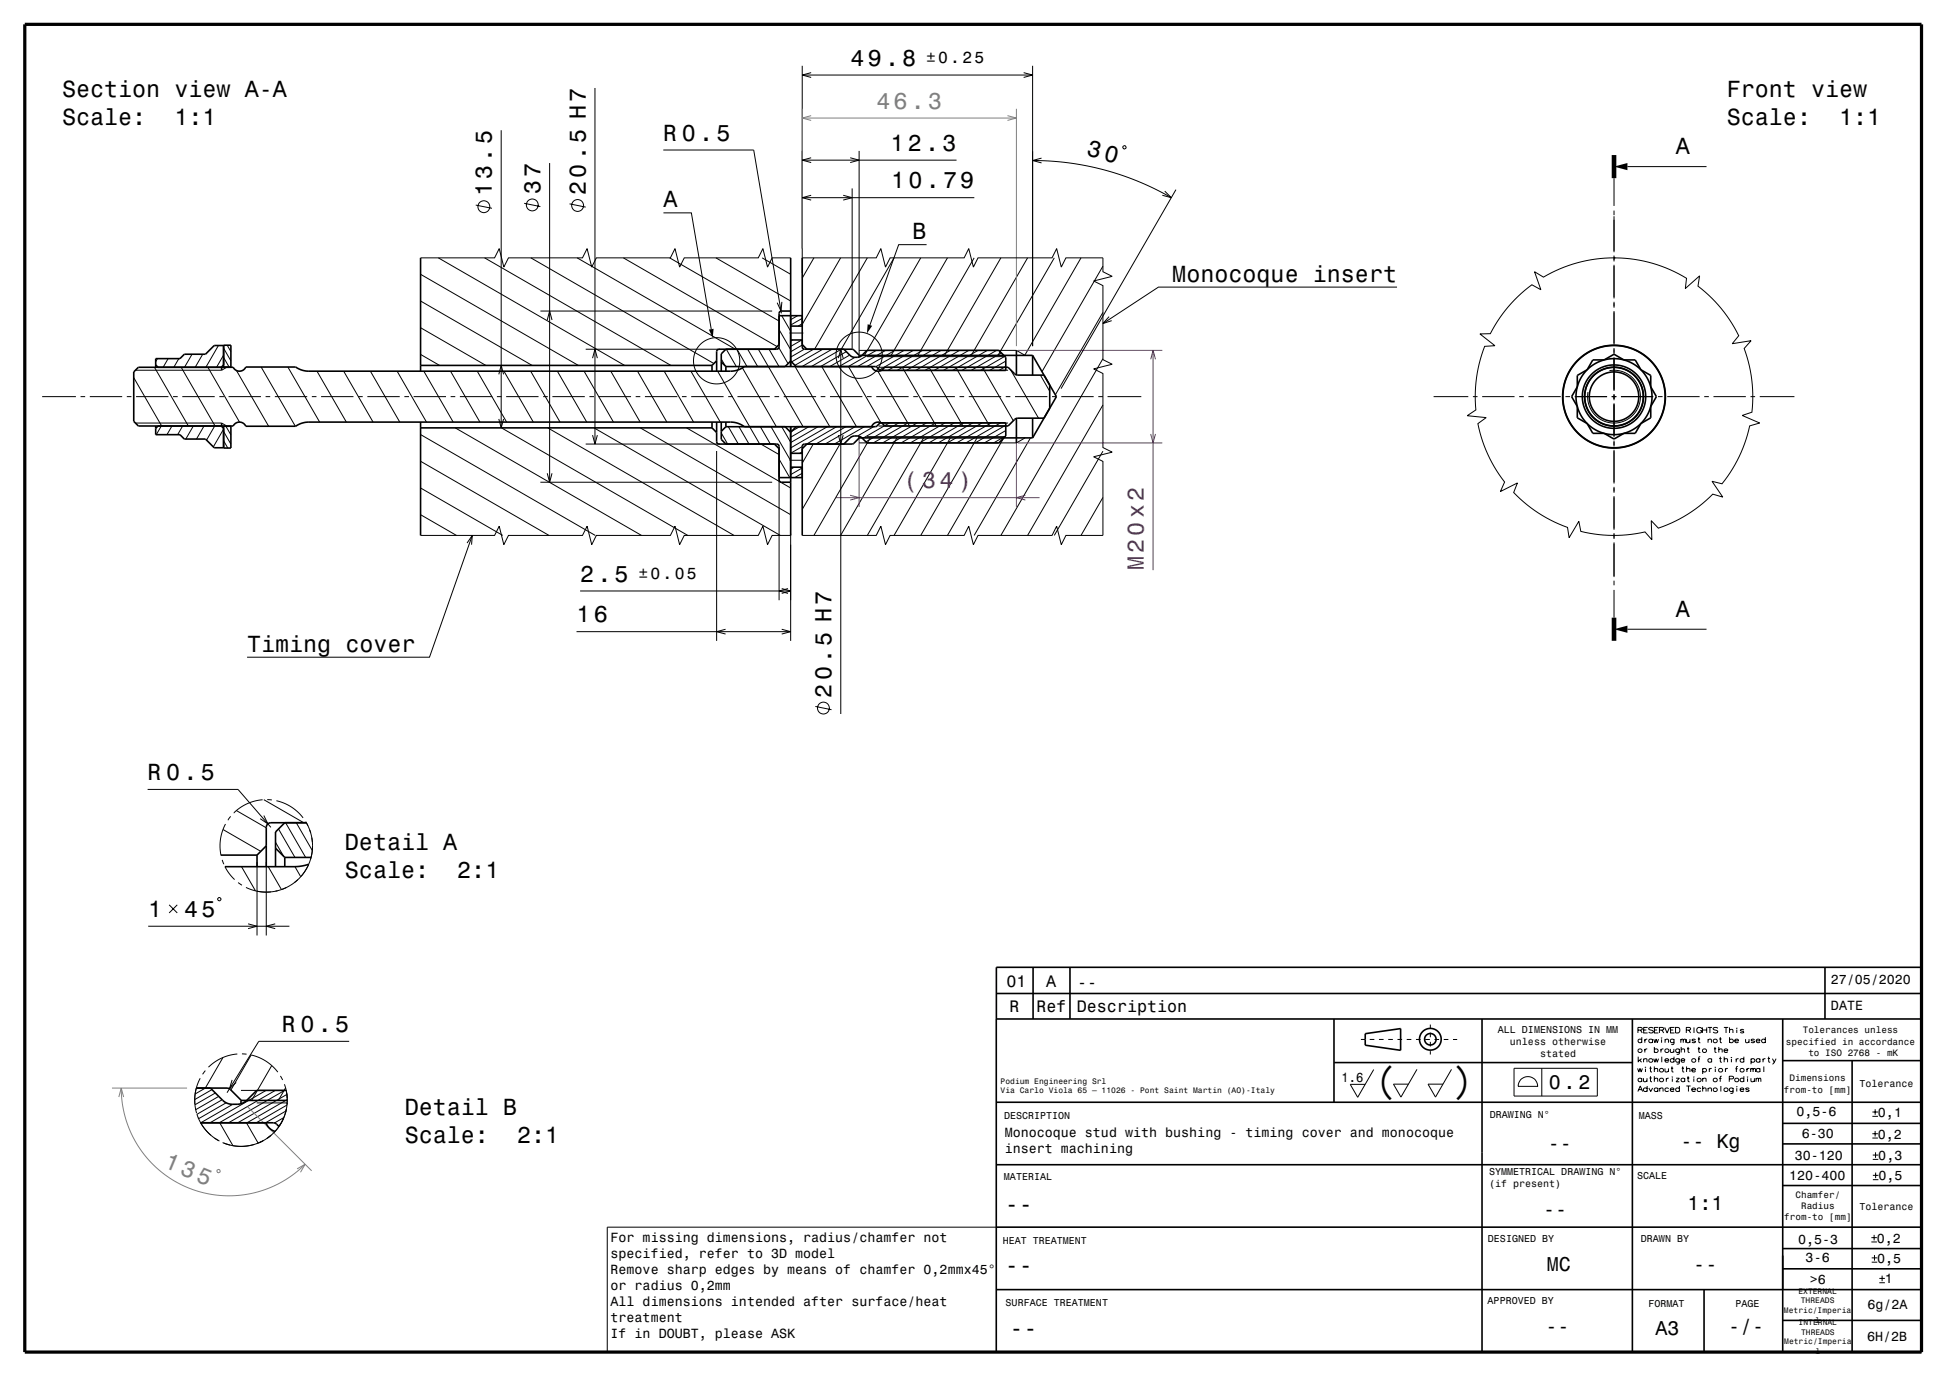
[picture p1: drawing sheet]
<svg xmlns="http://www.w3.org/2000/svg" width="420mm" height="297mm" viewBox="0 0 420 297" stroke-linecap="round" stroke-linejoin="round" font-family="sans-serif">
<g fill="none" stroke="#000" stroke-width=".22">
<path d="M128.6 19v77M173.4 14.2v44.8M173.4 16.2h49.8M175.3 15.7l-1.9 .5 1.9 .5M221.3 15.7l1.9 .5-1.9 .5M223.2 14.2v60.6M108.3 28.2v64.3M118.8 35.2v69M143.4 32.4h19.5l6 35.3M173.4 34.6h33.4M175.3 34.1l-1.9 .5 1.9 .5M183.8 34.1l1.9 .5-1.9 .5"/>
<path d="M185.7 32.6v44M223.2 34.7l3.9 .1 4 .4 3.9 .7 3.7 .8 3.8 1.2 3.7 1.4 3.5 1.5 3.5 1.9M225.1 34.2l-1.9 .5 1.9 .5M242.8 31.6l.5-.1 .1 .5-.5 .2zM348.9 38.5v6M351.8 36h17.1M90.9 55.7h16l1-2 1 4 1-2h16l1-2 1 4 1-2h16l1-2 1 4 1-2h16l1-2 1 4 1-2h4M90.9 59.3l34.1 19.7M94.8 55.7l40.2 23.3M102.8 44.3l3.5 .7M104.8 55.7l40.2 23.3M113.3 43.9l3.5 .7"/>
<path d="M114.8 55.7l39.5 22.9M123.1 44.1l3.5 .7M124.8 55.7l34.2 19.8M134.8 55.7l33.2 19.2M143.4 46h6l4.3 25.2M144.8 55.7l23.6 13.7M154.8 55.7l16.1 9.4M164.8 55.7l6.1 3.6M173.4 55.7h16l1-2 1 4 1-2h16l1-2 1 4 1-2h16l1-2 1 4 1-2h8v3l2 1-4 1 2 1v16l2 1-4 1 2 1v16l2 1-4 1 2 1v16h-8l-1 2-1-4-1 2h-16l-1 2-1-4-1 2h-16l-1 2-1-4-1 2h-16M173.4 42.7h37.2M175.3 42.2l-1.9 .5 1.9 .6M175.9 55.7l-2.5 4.4"/>
<path d="M181.7 55.7l-8.3 14.4M182.3 42.2l1.9 .5-1.9 .6M184.2 40.7v34.7M187.5 55.7l-11.4 19.8M193.3 55.7l-11.4 19.8-6.5 3.7M199 55.7l-12.1 21.1M200.3 52.9h-6l-6.3 17.4M204.8 55.7l-12.2 21.1M210.6 55.7l-12.2 21.1M216.4 55.7l-12.2 21.1M222.1 55.7l-12.1 21.1M227.9 55.7l-12.2 21.1"/>
<path d="M233.7 55.7l-12.2 21.1M238.4 57.5l-13.2 22.8M251.8 41.3l1.4 1.4-1.9-.5M254.2 41l-24.8 43M331.7 58.7l1.9 1.2a30 30 0 0 1 31 .3l-.3 2.2 3.1-2.8-.4 2.3a30 30 0 0 1 8.8 10.7l-1.4 1.7 4.1-.7-1.5 1.7a30 30 0 0 1 1.7 13.8l-2.1 .7 3.8 1.6-2.2 .7a29.9 29.9 0 0 1-6 12.5l-2.1-.6 2.3 3.4-2.2-.6a30 30 0 0 1-11.7 7.4l-1.6-1.6 .2 4.1-1.5-1.7a30 30 0 0 1-13.9-.1l-.4-2.2-2.1 3.5-.4-2.2a30 30 0 0 1-11.6-7.5l.8-2.1-3.7 1.8 .9-2a30 30 0 0 1-5.7-12.6l1.8-1.3-4.1-.4 1.8-1.3a30 30 0 0 1 1.9-13.7l2.2-.2-3.2-2.5 2.3-.1a29.9 29.9 0 0 1 8.9-10.5l2 1zM348.9 45.5v1M348.9 46.7v7.8M348.9 55.2v1.3M348.9 57.2v7.3M33.4 79.4l7.3 12.7M34 77.5l-.3 .7M36.3 77.5l-1 1.9"/>
<path d="M38.7 77.5l-1.1 1.9M39.2 79.4l7.3 12.7M41.5 76.6l-1.6 2.8M43.8 76.6l-1.6 2.8M44.9 79.4l6.9 11.8M47.2 74.7l-2.7 4.7M48.3 75.3l1.6 2.7M48.3 77.3l1.2 2M48.3 79.3h.1M48.3 76.8l-1.5 2.6M49 79.4l-1.1 .6h-18.6M49.1 74.6l.8 1.4"/>
<path d="M56.5 79.3l7.3 12.8M62.2 79.3l6.9 11.9M90.9 70.8l14.1 8.2M90.9 65.1l24.1 13.9M90.9 76.6l4.1 2.4M116.8 67.2h50.1M118.3 69.2l.5-2 .5 2M126.6 75.5h29M128.1 77.4l.5-1.9 .5 1.9M155.9 77.6l.9 1.5M157 75.5l2.2 3.7M159.3 75.5l2.2 3.7"/>
<path d="M160.5 79.5l7.3 12.7M161.6 75.5l2.2 3.7M163.9 75.5l9.7 16.7M166.2 75.5l2.2 3.7M168.4 75.2l1.9 3.4M168.4 71.3l2.5 4.3M169 68.2l1.9 3.4M169 65.3l-.2 1.9-.8-1.8M170.7 72h3M171.3 73.5l-.4 .2M171.9 79.2l7.5 13M172.4 68.2l-1.5 .9"/>
<path d="M173.3 73.5l-2.4 1.4M173.4 70l-.9 .5M173.4 68.8l-2.5 1.5M173.4 74.6l-2.5 1.4M173.9 75.5l-3 1.7M175.9 75.5l-4.8 2.7M177.6 79.2l7.5 13M177.9 75.5l-6.1 3.5M179.9 75.5l-6.5 3.7M181.2 77.4l.5-1.9 .6 1.9M181.7 75.5v78.8M182.9 76l-5.5 3.2"/>
<path d="M183.4 79.2l7 12.2M183.7 76.8l-4.3 2.4M184.8 77.2l-3.4 2M185.7 75.7h34l1.9 1.1M187.4 77.1h29.9M187.4 75.7v.1M189.4 75.7l-6 3.5M189.9 79.4h27.5M191.4 75.7l-6 3.5M193.4 75.7l-6 3.5M195.1 79.4l7.3 12.7M195.4 75.7l-6.1 3.6"/>
<path d="M197.4 75.7l-7.3 4.3M199.4 75.7l-7.5 4.4M200.8 79.4l7.3 12.7M201.4 75.7l-7.5 4.4M203.4 75.7l-7.5 4.4M205.4 75.7l-7.5 4.4M206.6 79.4l7.3 12.7M207.4 75.7l-7.5 4.4M209.4 75.7l-7.5 4.4M211.4 75.7l-7.5 4.4M212.4 79.4l6.6 11.5M213.4 75.7l-7.5 4.4"/>
<path d="M215.4 75.7l-7.5 4.4M216.5 76.3l-6.6 3.8M217.2 77l-5.3 3.1M217.4 79.2l-1.5 .9M217.4 78.1l-3.5 2M218.5 79.9l6 10.5M238.4 77.5l-22 38.2M238.4 67.5l-10.3 17.8M239.7 68.4l-1.3 1.5 1.9-.6M302 62.1h-51.6l-12 7.8M348.9 65.2v1.3M348.9 67.2v7.3"/>
<path d="M348.9 75.2v1.3M348.9 77.2v7.3M9.1 85.7h7.3M17.4 85.7h1M19.4 85.7h7M27.4 85.7h1M28.9 81.6l6 10.5M29.3 91.4h18.6l1.1 .7M29.4 85.7h7M34.9 92.1l-1.1 1.9M37.2 92.1l-1.1 1.9M37.4 85.7h1"/>
<path d="M39.4 85.7h7M39.5 92.1l-1.1 1.9M41.8 92.1l-1.6 2.8M44.1 92.1l-1.6 2.8M46.4 92.1l-1.7 3M47.4 85.7h1M48.3 93.3l1.6 2.7M48.3 95.3l.9 1.5M48.3 96.7v.1M48.3 92.8l-2.2 3.8M48.8 92.1l1.1 1.9M49.4 85.7h7"/>
<path d="M51.1 80.1l7 12M57.4 85.7h1M59.4 85.7h7M67.4 85.7h1M68.5 80.2l6.4 11M69.4 85.7h7M74.3 80.2l6.3 11M77.4 85.7h1M79.4 85.7h7M80.1 80.2l6.3 11M85.8 80.2l6.4 11M87.4 85.7h1"/>
<path d="M89.4 85.7h7M90.9 93.9l37.8 21.8M90.9 99.7l27.8 16M91.6 80.2l6.4 11M97.4 80.2l6.3 11M97.4 85.7h1M98.4 92.5l40.3 23.2M99.4 85.7h7M103.2 80.2l6.3 11M107.4 85.7h1M107.8 90.6l.5 1.9 .6-1.9M107.8 80.9l.5-1.9 .6 1.9"/>
<path d="M108.4 92.5l40.3 23.2M108.9 80.2l6.4 11M109.4 85.7h7M114.7 80.2l6.4 11M117.4 85.7h1M118.4 92.5l40.3 23.2M119.4 85.7h7M120.5 80.2l6.3 11M126.3 80.2l6.3 11M126.6 96h29M127.4 85.7h1M128.1 94.1l.5 1.9 .5-1.9"/>
<path d="M128.4 92.5l40.3 23.2M129.4 85.7h7M132 80.2l6.4 11M137.4 85.7h1M137.8 80.2l6.4 11M138.4 92.5l32.5 18.8M139.4 85.7h7M143.6 80.2l6.3 11M147.4 85.7h1M148.4 92.5l22.5 13M149.3 80.2l6.4 11M149.4 85.7h7"/>
<path d="M154.9 97.5v41M155.1 80.2l9.1 15.8M155.9 93.6l1.4 2.4M157.4 85.7h1M157.4 92.2l2.2 3.8M159.4 85.7h7M159.7 92.2l2.2 3.8M164.4 92.2l2.1 3.8M164.5 96l3.9 2.3M166.7 92.2l4.2 7.4M167.4 85.7h1M168.4 99.3l2.3 3.9"/>
<path d="M169 92.2l1.9 3.4M169.4 85.7h7M170.7 99.5h3M172.8 92.2l-1.7 1M173.4 97.7l-.5 .3M173.4 96.5l-2.5 1.5M174.8 92.2l-3.9 2.3M175.8 96l-2.4 4.1M176.8 92.2l-5.9 3.5M177.4 85.7h1M178.8 92.2l-7.9 4.6M179.4 85.7h7"/>
<path d="M180.8 92.2l-6.4 3.8M181.2 94.1l.5 1.9 .6-1.9M181.6 96l-8.2 14.1M182.5 95.9l-.1 .1M182.8 92.2l-6.4 3.8M184.8 92.2l-6.4 3.8M186.8 92.2l-6.4 3.8M187.4 94.4h29.9M187.4 85.7h1M188.1 94.7l-12.2 21M188.8 92.2l-3.4 2M189.4 85.7h7"/>
<path d="M189.8 80.2l6.8 11.9M189.9 92.1h27.5M190.3 91.4l-.1 .1M190.9 80h27M190.9 91.4h27M192.3 91.4l-5.8 3.4M193.9 94.7l-12.2 21M194.3 91.4l-7.1 4.1M196.3 91.4l-7.5 4.3M197.4 85.7h1M198.3 91.4l-7.5 4.3M199.4 85.7h7"/>
<path d="M199.7 94.7l-12.2 21M200.3 91.4l-7.5 4.3M202.3 91.4l-7.5 4.3M204.3 91.4l-7.5 4.3M205.4 94.7l-12.1 21M206.3 91.4l-7.5 4.3M207.4 85.7h1M208.3 91.4l-7.5 4.3M209.4 85.7h7M210.3 91.4l-7.5 4.3M211.2 94.7l-12.2 21M212.3 91.4l-7.5 4.3"/>
<path d="M214.3 91.4l-7.5 4.3M216.3 91.4l-7.5 4.3M217 94.7l-12.2 21M217.4 94.2l-2.6 1.5M217.4 93.1l-4.6 2.6M217.4 91.9l-6.6 3.8M217.4 85.7h1M219.4 85.7h7M221.6 94.7l-1.9 1h-34M222.8 94.7l-12.2 21M224.9 81.1l2 3.5M227.4 85.7h1"/>
<path d="M229.4 85.7h7M237.4 85.7h1M238.4 97.5l-10.5 18.2M238.4 87.5l-16.3 28.2M239.4 85.7h7.3M309.9 85.7h7.5M318.4 85.7h1M320.4 85.7h7M328.4 85.7h1M330.4 85.7h7M338.4 85.7h1M340.4 85.7h7"/>
<path d="M347.9 80.1a5.7 5.7 0 0 1 6.7 5.3 5.7 5.7 0 0 1-6 6 5.7 5.7 0 0 1-5.3-6.7M348.4 85.7h1M348.9 85.2v1.3M348.9 87.2v7.3M348.9 95.2v1.3M348.9 97.2v7.3M350.4 85.7h7M358.4 85.7h1M360.4 85.7h7M368.4 85.7h1M370.4 85.7h7M378.4 85.7h1"/>
<path d="M380.4 85.7h7.5M90.9 115.7h16l1-2 1 4 1-2h16l1-2 1 4 1-2h16l1-2 1 4 1-2h16l1-2 1 4 1-2h4M90.9 105.5l17.8 10.2M90.9 111.3l7.8 4.4M101 117.4l1.1-1.7-.2 2M102.1 115.7l-9.3 26.4h-39.4M116.8 104.2h50.1M118.3 102.3l.5 1.9 .5-1.9M168.4 103.3v26.4M170.9 115.3v23.2M171.7 101l-.8 .4M173.4 102.3l-1.6 .9"/>
<path d="M173.4 101.2l-2.5 1.4M238.4 107.5l-4.7 8.2M348.9 105.2v1.3M348.9 107.2v7.3M348.9 115.2v1.3M348.9 117.2v7.5M124.6 136.5h46.3M125.4 127.7h45.5M156.8 136l-1.9 .5 1.9 .6M169 127.2l1.9 .5-1.9 .6M169 136l1.9 .5-1.9 .6M170.3 127.2l-1.9 .5 1.9 .6"/>
<path d="M348.9 125.5v1M348.9 127.5v6M351.8 136h17.1M176.2 152.7l3.5 .7M31.9 170.6h19.6l7.1 8.2M48.2 179.3l8.2 4.7M48.7 178.1a10 10 0 0 0-.9 6.8M49.9 176.5l-.6 .8M51.1 175.2l6.5 3.7M56.8 172.9a10 10 0 0 0-6.3 2.8M57 176.3l.9 1.8-1.7-1.1M57 172.9l8.7 4.9"/>
<path d="M57.8 172.8l1 .1M59.7 173.1a10 10 0 0 1 5.8 3.7M60.2 179.2l3.6 6.1M61.7 177.8l4.4 7.5M64 177.8l3.5 6M66.1 177.6l.5 .9M66.2 177.8l1 2.3M67 179.4a10 10 0 0 1 .1 6.4M36.6 195.6l1.7 1.7M38.3 195.6l-1.7 1.7M47.1 194.2l.4-.2 .3 .5-.5 .2zM47.8 184.8h.1"/>
<path d="M48 185.9l.4 .9M48.6 187.3l.9 1.5 1.2 1.3M51.5 190.8l.8 .5M52.2 187.3l3 5.3M53.2 191.8a10 10 0 0 0 6.8 .7M53.6 199.7l2 .5-2 .5M55.6 192.6l1.4 .2h1.6M55.6 186.3v15.9M57.6 186.3v15.9M58 187.3l2.8 5M59.5 199.7l-1.9 .5 1.9 .5M59.6 182.1l1.7 3"/>
<path d="M61.9 191.9l-1 .3M62.8 191.4l-1.6 .7-1.6 .5M63.8 187.3l1.2 2.2M64.4 190.1l-.8 .7M66.7 186.8a10 10 0 0 1-3.9 4.6M67.4 181l.1 1M67.6 183a10 10 0 0 1-2.5 6.4M32 200.2h30.6M42.3 239.7l.2 .9M42.4 235.2l-.3 1.7v1.8M43.3 233.1a10 10 0 0 0-1 6.8l5-2.9M44.4 231.4l-.6 .8"/>
<path d="M45.8 235.5l-3.7 2.2M46.6 236.3l-4.5 2.5M48 237.7l-5.4 3.1 .3 1M48.2 228.6l-3.8 6.6-2.2 1.3M48.9 238.4l-6 3.4M50.2 233.4l-.6 1.9 1.5-1.3M50.3 238.7l-6.9 4M51.3 227.8a10 10 0 0 0-6.2 2.9M52.1 235.7h9.8M52.3 227.8l1 .1M55.5 235.7h-.1M57.5 235.7l-12.1 7"/>
<path d="M58.7 230.3l-4.3 7.6M59.5 235.7l-12.1 7M60.1 231.7a10 10 0 0 0-5.8-3.7l-4.4 7.6M60.6 232.6l.5 .8M61.5 234.4l.4 1.7 .2 1.7M61.5 235.7l-12.1 7M61.7 235.1l-1.5 2.8M61.9 235.7l.2 2.1M61.9 235.7v.1M61.9 239.8l-.5 1.6-.8 1.6M61.9 239.7l-.2 1M62 236.4l.1 .9"/>
<path d="M62 236.6l-10.6 6.1M62 238.9l-6.6 3.8M62.1 238.3a10 10 0 0 1-2.7 6.3M62.1 237.7l-8.7 5M62.1 237.8v.5M62.1 237.8l-.1 .9 .1-.3h-6.6M75.5 225.1h-19.6l-6.8 11.1M294.2 224.7h.9M296.1 224.7h1M296.9 231.2l-3.4 6-1.6-2.8h3.2M298.1 224.7h1M300.1 224.7h1"/>
<path d="M302.1 224.7h1M304.1 224.7h1M306.1 224.7h1M306.3 231.1l-3.5 6-1.6-2.8h3.2M308.1 224.7h1M309.2 221.5v.7M309.2 223.2v1M309.2 225.2v1M309.2 227.2v.7M310.1 224.7h1M312.1 224.7h1M313.8 231.1l-3.5 6-1.6-2.8h3.2"/>
<path d="M314.1 224.7h.9M327.3 230.9h18v6h-18zM328.9 233.2a2.12 2.12 0 0 1 2.2-.3 2.12 2.12 0 0 1 1.3 1.9h-4.2l.1-.8zM333.3 230.9v6M354 230.9l.3 .8 .2-.8 .3 .8 .2-.8M354 235.9l.6-1.2 .5 1.2M354.1 222.7h.7l.2-.4-.3-.2h-.6v1.2M354.1 228.4v1.2M354.2 235.5h.7M354.4 229.2l.5 .4M354.6 222.7l.4 .6M354.9 228.8l-.8 .6"/>
<path d="M354.9 224.8a.44 .44 0 0 0-.7-.1 .44 .44 0 0 0 0 .6 .44 .44 0 0 0 .7-.1M354.9 233.2a.44 .44 0 0 0-.7-.1 .44 .44 0 0 0 0 .7 .44 .44 0 0 0 .7-.1M354.9 224.2v1.2M354.9 233.1v.7M355.3 233.1v.7h.4l.3-.2M355.3 229l.3-.2 .4 .1v.7M355.3 228.8v.8M355.3 222.6h.6M355.6 224.6v.8M355.6 226.7v.8M355.7 230.6h.1M355.7 231v.7"/>
<path d="M356 233.1v.7M356.1 235.3a.44 .44 0 0 0-.7-.1 .44 .44 0 0 0 0 .7 .44 .44 0 0 0 .7-.1M356.1 234.7v1.2M356.1 224.6l-.4 .1-.1 .2M356.1 226.7l-.4 .1-.1 .3M356.2 222.1h-.9v1.2h.9M356.4 235.2l.4 .7 .4-.7M356.6 230.9h.4M356.6 233h.4M356.8 230.5v1l.3 .2M356.8 232.6v1l.3 .2M357.2 224.8a.44 .44 0 0 0-.6-.1 .44 .44 0 0 0 0 .6 .44 .44 0 0 0 .6-.1"/>
<path d="M357.2 224.6v.8M357.4 222.3l-.4-.2a.43 .43 0 0 0-.6 .3l.8 .4 .2 .3-.6 .2-.4-.2M357.5 224.6l.2 .8 .3-.8 .2 .8 .3-.8M357.5 228.8l.2 .8 .3-.8 .2 .8 .3-.8M357.6 226.9a.44 .44 0 0 1 .7-.1 .44 .44 0 0 1 0 .7 .44 .44 0 0 1-.7-.2M357.6 231.1l.3-.2 .4 .1v.7M357.6 233.2l.3-.1h.4v.7M357.6 226.3v1.2M357.6 230.5v1.2M357.6 232.6v1.2M357.6 222.6h.6M358.4 235.3a.44 .44 0 0 0-.7-.1 .44 .44 0 0 0 0 .7 .44 .44 0 0 0 .7-.1"/>
<path d="M358.4 235.2v.7M358.5 222.1h-.9v1.2h.9M358.7 222.7h.7l.2-.4-.2-.2h-.7v1.2M358.8 235.4l.3-.2h.3l.1 .7M358.8 235.2v.7M359 226.7v.8M359.2 224.3h.1M359.2 224.7v.7M359.2 228.4v1.2M359.2 222.7l.4 .6M359.6 226.7l-.4 .1-.2 .3M359.8 222.1l.6 1.2 .5-1.2"/>
<path d="M359.9 229.2l.2 .4h.3l.3-.2M359.9 230.9l.1 .8h.3l.4-.2M359.9 224.8l.4-.2 .3 .1 .1 .7M359.9 229l.5-.2 .3 .4h-.8zM359.9 224.6v.8M360.2 233.1v.7M360.7 230.9v.8M360.7 235.3a.44 .44 0 0 0-.7-.1 .44 .44 0 0 0 0 .7 .44 .44 0 0 0 .7-.1M360.7 233.1h-.3l-.2 .3M361 235.5l.2 .4h.4l.3-.1M361.1 226.7v.7l.4 .1 .3-.2M361.1 235.3l.5-.1 .3 .3h-.9z"/>
<path d="M361.1 222.6h.6M361.2 230.9h.5M361.4 230.5v1l.3 .2M361.5 232.7h.1M361.5 233.1v.7M361.8 226.7v.8M361.9 224.8a.44 .44 0 0 0-.7-.1 .44 .44 0 0 0 0 .6 .44 .44 0 0 0 .7-.1M361.9 224.6l-.1 1.1h-.5M361.9 229a.44 .44 0 0 0-.7-.1 .44 .44 0 0 0 0 .7 .44 .44 0 0 0 .7-.2M361.9 228.4v1.2M362 222.1h-.9v1.2h.9M362.2 222.1h.5a.64 .64 0 0 1 .4 .6 .64 .64 0 0 1-.4 .6h-.5z"/>
<path d="M362.3 233.1h.7l-.7 .7h.7M363 226.9a.44 .44 0 0 0-.6-.1 .44 .44 0 0 0 0 .7 .44 .44 0 0 0 .6-.2M363 226.7v1.1l-.6 .1M363 229a.44 .44 0 0 0-.6-.1 .44 .44 0 0 0 0 .7 .44 .44 0 0 0 .6-.2M363 228.8v1.1l-.6 .1M363 235.3a.44 .44 0 0 0-.6-.1 .44 .44 0 0 0 0 .7 .44 .44 0 0 0 .6-.1M363 234.7v1.2M363.3 224.8l.3-.2 .3 .2 .3-.2 .2 .8M363.3 224.6v.8M363.4 229.2l.2 .4h.3l.3-.2M363.4 226.9l.3-.2 .4 .1v.7M363.4 229l.5-.2 .3 .4h-.8z"/>
<path d="M363.4 226.3v1.2M363.5 230.9h.5M363.7 230.5v1l.4 .2M363.9 224.8v.6M364.2 233.2a.44 .44 0 0 0-.7-.1 .44 .44 0 0 0 0 .7 .44 .44 0 0 0 .7-.1M364.2 233.1v.7M364.5 222.7h.7l.2-.4-.2-.2h-.7v1.2M364.5 234.7h.9M364.5 224.6l.1 .7 .4 .1 .3-.2M364.6 231.1l.3-.2 .3 .1 .1 .7M364.6 230.5v1.2M364.7 226.7h.5"/>
<path d="M364.7 233h.5M364.9 226.3v1l.3 .2M364.9 232.6v1l.3 .2M365 234.7v1.2M365.1 222.7l.3 .6M365.3 224.6v.8M365.7 231.3l.2 .4h.3l.3-.2M365.7 235.5l.2 .4h.3l.3-.1M365.7 231.1l.5-.2 .3 .4h-.8zM365.7 235.3l.5-.1 .3 .3h-.8zM366.1 232.7h.1M366.1 233.1v.7"/>
<path d="M366.2 222.1v1.2M366.5 224.8l-.3-.2-.3 .1-.2 .1 .8 .5-.5 .1-.3-.2M367 224.6h.5M367 226.7h.5M367 228.9h.5M367.2 224.2v1l.4 .2M367.2 226.3v1l.4 .2M367.5 228.4l-.3 .2v1M367.7 235.3a.44 .44 0 0 0-.7-.1 .44 .44 0 0 0 0 .7 .44 .44 0 0 0 .7-.1M367.9 222.4a.59 .59 0 0 0-.9-.2 .59 .59 0 0 0 0 .9 .59 .59 0 0 0 .9-.1v-.2h-.4M368 222.6h.9M368 222.1v1.2"/>
<path d="M368.1 231.1a.45 .45 0 0 1 .6-.1 .45 .45 0 0 1 0 .7 .45 .45 0 0 1-.6-.2M368.1 233.2l.3-.1h.3l.1 .7M368.1 235.4l.3-.2h.3l.1 .7M368.1 230.9v1.2M368.1 233.1v.7M368.1 234.7v1.2M368.9 222.1v1.2M369.2 222.1h.9M369.2 224.8l.3-.2 .4 .1 .1 .7M369.2 235.4l.3-.2h.4l.1 .7M369.2 224.6v.8M369.2 235.2v.7"/>
<path d="M369.5 230.9v.8M369.6 222.1v1.2M370 229a.44 .44 0 0 0-.7-.1 .44 .44 0 0 0 0 .7 .44 .44 0 0 0 .7-.2M370 228.8v.8M370 230.9l-.3 .1-.2 .3M370.5 226.7h.5M370.7 226.3v1l.3 .2M370.8 230.6h.1M370.8 231v.7M371.3 222.3l-.4-.2a.43 .43 0 0 0-.6 .3l1 .5a.57 .57 0 0 1-1 .2M371.5 226.9l.4-.2 .3 .1 .1 .7M371.5 226.3v1.2"/>
<path d="M371.7 224.6h.4M371.7 228.8h.4M371.7 233.1h.4M371.9 224.2v1l.3 .2M371.9 228.4v1l.3 .2M372 234.7v1.2M372.2 232.6l-.4 .2v1M372.6 222.1h1M372.7 227.1l.2 .4h.3l.3-.2M372.7 226.9l.5-.2 .3 .4h-.8zM372.7 229l.3-.2 .4 .1v.7M372.7 228.4v1.2"/>
<path d="M373 230.9v.8M373.1 222.1v1.2M373.5 230.9l-.3 .1-.2 .3M373.8 233.2h.7l.2-.4-.2-.2h-.7v1.2M373.9 222.7l.3-.2 .3 .1 .1 .7M373.9 224.8a.45 .45 0 0 1 .6-.1 .45 .45 0 0 1 0 .7 .45 .45 0 0 1-.6-.2M373.9 222.1v1.2M373.9 224.2v1.2M374.3 228.5h.1M374.3 228.9v.7M374.6 235.3a.44 .44 0 0 0-.6-.1 .44 .44 0 0 0 0 .7 .44 .44 0 0 0 .6-.1M374.6 235.2v1l-.5 .1"/>
<path d="M375 224.9l.2 .5h.3l.3-.2M375 224.8l.5-.2 .3 .4h-.8zM375.2 231h.4M375.3 228.8v.8M375.4 222.2h.1M375.4 234.9h.1M375.4 222.6v.7M375.4 235.2v.7M375.7 230.5l-.4 .2v1M375.8 228.8l-.3 .1-.2 .3M376.1 235.5l.2 .4h.4l.3-.1M376.2 235.3l.5-.1 .3 .3h-.9z"/>
<path d="M377 222.7l-.3-.2h-.4l-.1 .2 .8 .4-.5 .2-.3-.2M377 229a.44 .44 0 0 0-.7-.1 .44 .44 0 0 0 0 .7 .44 .44 0 0 0 .7-.2M377 233.2a.44 .44 0 0 0-.7-.1 .44 .44 0 0 0 0 .7 .44 .44 0 0 0 .7-.1M377 228.4v1.2M377 232.6v1.2M377.3 224.6l.1 .7 .3 .1 .4-.2M377.6 230.9v.8M377.8 232.7h.1M377.8 233.1v.7M378.1 224.6v.8M378.1 235.3l-.3-.1-.5 .1 .8 .4-.1 .2-.7-.1M378.1 230.9l-.3 .1-.2 .3"/>
<path d="M378.4 231.2l.3-.3 .3 .3 .3-.3 .2 .8M378.4 230.9v.8M378.5 233.1v.7h.4l.3-.2M378.5 229a.45 .45 0 0 1 .7-.1 .45 .45 0 0 1 0 .7 .45 .45 0 0 1-.7-.2M378.5 228.8v1.2M379 231.2v.5M379.2 233.1v.7M379.3 224.8l-.3-.2-.3 .1-.2 .1 .8 .5-.5 .1-.3-.2M379.6 233.3l.3-.2 .2 .2 .4-.2 .1 .7M379.6 233.1v.7M379.6 224.9l.2 .5h.4l.2-.2M379.7 224.8l.5-.2 .2 .4h-.8z"/>
<path d="M380.1 233.3v.5M380.4 229a.44 .44 0 0 0-.6-.1 .44 .44 0 0 0 0 .7 .44 .44 0 0 0 .6-.2M380.4 231.1a.44 .44 0 0 0-.6-.1 .44 .44 0 0 0 0 .7 .44 .44 0 0 0 .6-.2M380.4 228.8v.8M380.4 230.9v.8M381.1 228.8v.8M381.3 230.5v1.2M381.6 224.8a.44 .44 0 0 0-.7-.1 .44 .44 0 0 0 0 .6 .44 .44 0 0 0 .7-.1M381.6 224.2v1.2M381.6 228.8l-.3 .1-.2 .3M382.1 228.8h.5M382.3 228.4v1l.3 .2"/>
<path d="M383.1 228.8l.4 .8M383.9 228.8l-.5 1-.3 .2M405.3 239.8v1.2M42.8 241.6a10 10 0 0 0 4.6 5.1M43.4 242.7h.1M43.4 242.7l1 1.4 1.2 1.3M46.4 246l.8 .5M47.5 242.7l2.9 4.9M48.1 247a10 10 0 0 0 6.9 .4M48.3 247.1l1 .3M49.1 247.3l.7 .2M53.3 242.7l2.5 4.4"/>
<path d="M56.8 246.6l-.9 .4M57 246.5a10 10 0 0 1-6.7 1.1M58.5 245.5l-1.4 1-1.6 .7M58.7 245.3l-.8 .7M59.5 244.6l-1.8 1.5M59.5 244.6l-.3 .2M60.5 243h.1M60.6 243l-.4 .4M60.7 242.9l-.2 .3M61.3 241.6l-.8 1.6-1 1.4M61.3 241.6l-2 1.1M61.8 240.2l-4.4 2.5"/>
<path d="M404.7 246h1.2M404.7 245.1h1.2M404.7 241.3h1.2M404.7 240.4h1.2M404.8 250.6h1.2M404.8 249.7h1.2M404.8 255h1.2M404.8 254.1h1.2M405.3 244.5v1.2M405.4 249.1v1.2M405.4 253.5v1.2M215.4 265.3h-84.1v27"/>
<path d="M404.5 268.5h1.2M404.5 267.5h1.2M404.6 272.8h1.2M404.6 271.9h1.2M405.1 266.9v1.2M405.2 271.3v1.2M406.2 277.3h1.2M406.2 276.3h1.2M406.8 275.7v1.2"/>
<circle cx="104.6" cy="44.7" r="1.28"/>
<circle cx="115.1" cy="44.3" r="1.28"/>
<circle cx="124.9" cy="44.4" r="1.28"/>
<circle cx="154.9" cy="78" r="5"/>
<circle cx="185.7" cy="76.8" r="5"/>
<circle cx="178" cy="153.1" r="1.28"/>
<circle cx="354.5" cy="227.1" r=".43"/>
<circle cx="356.8" cy="229.3" r=".43"/>
<circle cx="359.2" cy="231.4" r=".43"/>
<circle cx="359.2" cy="233.5" r=".43"/>
<circle cx="360.3" cy="227.1" r=".43"/>
<circle cx="366.1" cy="229.3" r=".43"/>
<circle cx="367.3" cy="233.5" r=".43"/>
<circle cx="368.4" cy="227.1" r=".43"/>
<circle cx="370.8" cy="225" r=".43"/>
<circle cx="370.8" cy="233.5" r=".43"/>
<circle cx="370.8" cy="235.6" r=".43"/>
<circle cx="371.9" cy="231.4" r=".43"/>
<circle cx="373.1" cy="235.6" r=".43"/>
<circle cx="375.4" cy="233.5" r=".43"/>
<circle cx="376.6" cy="231.4" r=".43"/>
</g>
<path d="M220 75.7h31.3M248.7 77.7l.6-2 .5 2M249.3 75.7v47.5M185.7 94.1v15.5M219.7 94.1v15.5M220 95.7h31.3M248.7 93.8l.6 1.9 .5-1.9M180.7 107.6h44M183.8 107.1l1.9 .5-1.9 .5M221.6 107.1l-1.9 .5 1.9 .5" fill="none" stroke="#800080" stroke-width=".22"/>
<path d="M173.4 23.5v30.2M173.4 25.5h46.3M175.3 25l-1.9 .5 1.9 .5M217.8 25l1.9 .5-1.9 .5M219.7 23.5v51.3M24.2 235.2h16.2M25.7 237.1l.5-1.9 .5 1.9M26.2 235.2l.3 3.5 .7 3.2 1.2 3.2 1.7 3.1 2.4 2.9 2.5 2.4 2.7 1.8 2.9 1.4 3.1 1.1 3.2 .5 3.3 .2 3.7-.4 3.4-.9 2.9-1.3 3-1.9 2.8-2.3M53.5 239.2l13.9 13.9M47 252.9h.5v.5h-.5zM64.2 252.7l1.8-1-1 1.7" fill="none" stroke="#808080" stroke-width=".22"/>
<g fill="none" stroke="#000" stroke-width=".35">
<path d="M90.9 55.7v24.5M170.9 55.7v23.5M173.4 55.7l.1 19.5 .4 .3h10.4l1.4 1.3v.4M348.9 55.7h.3M33.7 78.9l.5 .5M47.9 79.4v.6M48.3 79.3h1.6M48.3 79.4v-4.8h1.6v4.8M48.3 74.7h-2l-1.9 1.9h-4.6l-.9 .9h-5.2v1.9M48.3 78.9l-.5 .5M90.9 79h63M153.9 79v1.2"/>
<path d="M154.9 78l-1 1M155.9 78.2l1 1M156.9 79.2h32.3l1 .9M156.9 75.5l-1 1v3.7M156.9 79.2v1M160.9 79.2l-1.5 .8-1.5 .2h-91.2l-1.5-.2-1.3-.7h-10.8a1.5 1.5 0 0 1-1.3 .9 1.5 1.5 0 0 1-1.4-.8h-20.5l-1 1v10.7l1 1h20.5a1.5 1.5 0 0 1 1.4-.9 1.5 1.5 0 0 1 1.3 .9h10.8l1.4-.6 1.5-.3h91.1l1.7 .3 1.3 .7M168.4 74.5l-1 1M168.4 68.2h5M169.7 79.2l1.2-1.2 1.2 1.2M170.9 67.2h-2l-.4 .3-.1 .2v7.3l-.3 .4-12.9 .1-.3 .5v4.2M170.9 70.5h2.5M170.9 73.5h2.5"/>
<path d="M173.4 74.5l1 1M182.4 75.5l1.3 1.3a2.12 2.12 0 0 0 2.6 0l1.1-1.1h28.5l1.5 1.5v2.9h-27.2M185.7 76.8h37.5M188.4 79.2a1.5 1.5 0 0 0 1.3 1 1.5 1.5 0 0 0 1.5-.8h26.7l1.8 1.6 6 .1M219.7 75.7v5.3M223.2 76.8l5.2 8.9-5.2 9M223.2 76.8v4.3M33.7 92.1v1.9h5.2l.9 .9h4.6l1.9 1.9h2M34.2 92.1l-.5 .5M47.8 92.1l.5 .5M47.9 91.4v.7M48.3 92.1h1.6"/>
<path d="M48.3 92.1v4.7h1.6v-4.7M90.9 91.2v24.5M90.9 92.5h63M153.9 91.2v1.3M153.9 92.5l1 1M154.9 91.2v4.3l.2 .4 13.1 .2 .2 .4 .1 7.5 .4 .2h2M155.9 91.2v3.8l1 1M156.9 92.2l-1 1M156.9 91.2v1M167.4 96l1 1M169.7 92.2l1.2 1.2 1.2-1.2M170.9 92.2v23.5"/>
<path d="M170.9 98h2.5M174.4 96l-1 1M185.7 94.7l-1.1 1.1-.4 .2h-10.3l-.4 .2-.1 19.5M185.7 94.3v.4M185.7 94.7h37.5M190.2 91.4l-1 .8h-32.3M190.2 91.4h27.2v2.8l-1.5 1.5h-28.5l-1.1-1a2.13 2.13 0 0 0-2.6 0l-1.3 1.3M190.2 80.1v.1M190.2 91.3v.1M219.7 90.4v5.3M223.2 90.4v4.3M225.7 90.4h-5.9l-.5 .3-1.4 1.4h-26.7a1.5 1.5 0 0 0-1.5-.9 1.5 1.5 0 0 0-1.3 1"/>
<path d="M226.9 83.2v5M341 81.2l2.1-1.3 1.2-2.1h2.5l2.1-1.2 2.1 1.2h2.5l1.2 2.1 2.1 1.3v2.4l1.3 2.1-1.3 2.2v2.4l-2.1 1.2-1.2 2.2h-2.5l-2.1 1.2-2.1-1.2h-2.5l-1.2-2.2-2.1-1.2v-2.4l-1.3-2.2 1.3-2.1zM168.4 103.2h5M170.9 101h2.5M61.6 177.8l-2 2v7.5M66.2 177.8h-7.6l-.7 .3-.3 .7v8.5M47.8 184.8h7.8M55.6 184.8v2.5M57.6 182.8l-2 2M59.6 183.3l2 2M61.6 185.3h5.6M61.6 185.3v2"/>
<path d="M66.7 186.8l-1.4 .4-1.5 .1h-15.2M215.5 214.7h200.1M223.3 209.1v11.2M231.3 209.1v11.1M394.5 209.1v11.2M415.4 206.8v85.5h-200v-83.2h200M42.4 235.2h7l2.7 2.6v.8M45.5 235.2l2.6 2.6a3 3 0 0 0 2.1 .9h1a3 3 0 0 0 2.2-.9l2.1-2.1h6.4M52.1 237.9h10M215.4 220.3h200M215.4 238.3h200M288.4 220.3v18"/>
<path d="M288.4 229.7h64.5M295.1 223.4l7.7-1.1v4.7l-7.7-1.1zM320.4 220.3v72M352.9 220.3v72M385.4 220.3v72M385.4 229.3h30M400.4 229.3v63M43.4 242.7h15.7l.7 .3M57.5 242.7a3 3 0 0 0 2 1.9M59.8 243l.5 .5M215.4 251.8h200M385.4 247.3h30"/>
<path d="M385.4 256.3h30M385.4 242.8h30M215.4 265.3h200M215.4 278.8h200M368.4 278.8v13.5M385.4 274.3h30M385.4 269.9h30M385.3 285.4h30"/>
<circle cx="348.9" cy="85.7" r="6.3"/>
<circle cx="348.9" cy="85.7" r="6.4"/>
<circle cx="348.9" cy="85.7" r="11.1"/>
<circle cx="348.9" cy="85.7" r="5.3"/>
<circle cx="348.9" cy="85.7" r="6.9"/>
<circle cx="348.9" cy="85.7" r="8.2"/>
<circle cx="348.9" cy="85.7" r="11"/>
<circle cx="309.2" cy="224.6" r="1.25"/>
<circle cx="309.2" cy="224.6" r="2.35"/>
</g>
<path d="M5.4 5.3h410v287h-410z" fill="none" stroke="#000" stroke-width=".7" stroke-linecap="butt"/>
<path d="M348.9 33.5v5M348.9 133.5v5" fill="none" stroke="#000" stroke-width="1" stroke-linecap="butt"/>
<g fill="#000">
<path d="M348.9 36l2.9-.8v1.6z" fill-rule="evenodd"/>
<path d="M153.2 71.2l1.1-.1-.2 2z" fill-rule="evenodd"/>
<path d="M187.6 70.1l.9 .3-1.1 1.7z" fill-rule="evenodd"/>
<path d="M348.9 136l2.9-.8v1.6z" fill-rule="evenodd"/>
</g>
<g font-size="8.9">
<text x="298.4" y="237.2">(</text>
<text x="314.6" y="237.2">)</text>
</g>
<text font-size="5.1" x="234.7" y="33.6" transform="rotate(15 234.7 33.6)">30</text>
<g font-size="5">
<text x="183.8" y="14.2">49.8</text>
<text x="13.4" y="20.9">Section view A-A</text>
<text x="373.3" y="20.9">Front view</text>
<text x="13.4" y="26.9">Scale:</text>
<text x="37.7" y="26.9">1:1</text>
<text x="373.3" y="26.9">Scale:</text>
<text x="397.6" y="26.9">1:1</text>
<text x="143.4" y="30.4">R 0.5</text>
<text x="192.5" y="32.6">12.3</text>
<text x="362.2" y="33.4">A</text>
<text x="192.6" y="40.7">10.79</text>
<text x="106.3" y="42.4" transform="rotate(-90 106.3 42.4)">13.5</text>
<text x="116.8" y="42" transform="rotate(-90 116.8 42)">37</text>
<text x="126.6" y="42.1" transform="rotate(-90 126.6 42.1)">20.5 H7</text>
<text x="143.4" y="44.8">A</text>
<text x="197.3" y="51.7">B</text>
<text x="253.4" y="60.9">Monocoque insert</text>
<text x="125.4" y="125.7">2.5</text>
<text x="124.6" y="134.5">16</text>
<text x="362.2" y="133.4">A</text>
<text x="53.4" y="140.9">Timing cover</text>
<text x="179.7" y="150.8" transform="rotate(-90 179.7 150.8)">20.5 H7</text>
<text x="31.9" y="168.6">R 0.5</text>
<text x="74.6" y="183.7">Detail A</text>
<text x="74.6" y="189.8">Scale:</text>
<text x="98.8" y="189.8">2:1</text>
<text x="32" y="198.2">1</text>
<text x="39.8" y="198.2">45</text>
<text x="60.9" y="223.1">R 0.5</text>
<text x="87.5" y="241.1">Detail B</text>
<text x="87.5" y="247.2">Scale:</text>
<text x="111.8" y="247.2">2:1</text>
<text x="217.2" y="261.9">--</text>
<text x="217.2" y="275.1">--</text>
<text x="218.2" y="288.8">--</text>
</g>
<g font-size="5" fill="#808080">
<text x="189.4" y="23.5">46.3</text>
<text x="35.3" y="252.4" transform="rotate(22 35.3 252.4)">135</text>
</g>
<g font-size="5" fill="#800080">
<text x="195.3" y="105.6">( 34 )</text>
<text x="247.3" y="123.2" transform="rotate(-90 247.3 123.2)">M20x2</text>
</g>
<g font-size="4.3">
<text x="334.8" y="235.4">0.2</text>
<text x="334.6" y="248.6">--</text>
<text x="363.3" y="248.2">-- Kg</text>
<text x="333.6" y="262.9">--</text>
<text x="364.8" y="261.6">1:1</text>
<text x="334.3" y="274.7">MC</text>
<text x="366" y="274.8">--</text>
<text x="334.1" y="288.1">--</text>
<text x="357.9" y="288.6">A3</text>
<text x="373.5" y="288.2">-/-</text>
</g>
<g font-size="3.6">
<text x="217.6" y="213.3">01</text>
<text x="226.1" y="213.3">A</text>
<text x="232.8" y="213.5">--</text>
<text x="218.2" y="218.7">R</text>
<text x="224.1" y="218.7">Ref</text>
<text x="232.8" y="218.7">Description</text>
</g>
<g font-size="3.5">
<text x="200.2" y="13.7">±0.25</text>
<text x="138" y="125.2">±0.05</text>
</g>
<g font-size="2.9">
<text x="395.7" y="212.8">27/05/2020</text>
<text x="395.8" y="218.2">DATE</text>
<text x="290" y="233.8">1.6</text>
<text x="217.2" y="245.9">Monocoque stud with bushing - timing cover and monocoque</text>
<text x="388.3" y="241.3">0,5-6</text>
<text x="405.9" y="241.4">0,1</text>
<text x="217.2" y="249.3">insert machining</text>
<text x="388" y="250.7">30-120</text>
<text x="389.5" y="246.1">6-30</text>
<text x="405.9" y="246.1">0,2</text>
<text x="406" y="250.7">0,3</text>
<text x="386.8" y="255">120-400</text>
<text x="406" y="255.1">0,5</text>
<text x="132" y="268.5">For missing dimensions, radius/chamfer not</text>
<text x="388.7" y="268.8">0,5-3</text>
<text x="405.7" y="268.6">0,2</text>
<text x="132" y="272">specified, refer to 3D model</text>
<text x="132" y="275.4">Remove sharp edges by means of chamfer 0,2mmx45°</text>
<text x="390.3" y="272.9">3-6</text>
<text x="405.8" y="273">0,5</text>
<text x="132" y="278.9">or radius 0,2mm</text>
<text x="391.2" y="277.5">&gt;6</text>
<text x="407.4" y="277.4">1</text>
<text x="132" y="282.3">All dimensions intended after surface/heat</text>
<text x="132" y="285.8">treatment</text>
<text x="403.7" y="283">6g/2A</text>
<text x="132" y="289.2">If in DOUBT, please ASK</text>
<text x="403.6" y="289.8">6H/2B</text>
</g>
<g font-size="2.2">
<text x="323.8" y="223.2">ALL DIMENSIONS IN MM</text>
<text x="326.4" y="225.8">unless otherwise</text>
<text x="332.9" y="228.4">stated</text>
<text x="401.9" y="234.9">Tolerance</text>
<text x="217" y="241.8">DESCRIPTION</text>
<text x="322" y="241.7">DRAWING N°</text>
<text x="354.3" y="242">MASS</text>
<text x="217" y="255">MATERIAL</text>
<text x="321.9" y="254">SYMMETRICAL DRAWING N°</text>
<text x="321.9" y="256.6">(if present)</text>
<text x="353.9" y="254.8">SCALE</text>
<text x="401.9" y="261.5">Tolerance</text>
<text x="216.7" y="269">HEAT TREATMENT</text>
<text x="321.6" y="268.5">DESIGNED BY</text>
<text x="354.7" y="268.5">DRAWN BY</text>
<text x="321.6" y="281.8">APPROVED BY</text>
<text x="217.4" y="282.2">SURFACE TREATMENT</text>
<text x="356.3" y="282.6">FORMAT</text>
<text x="375.1" y="282.5">PAGE</text>
</g>
<g font-size="2">
<text x="386" y="225.8">specified in accordance</text>
<text x="389.7" y="223.4">Tolerances unless</text>
<text x="386.8" y="233.8">Dimensions</text>
<text x="390.9" y="228.2">to ISO 2768 - mK</text>
<text x="385.6" y="236.2">from-to [mm]</text>
<text x="385.7" y="263.8">from-to [mm]</text>
<text x="388.1" y="258.9">Chamfer/</text>
<text x="389.3" y="261.3">Radius</text>
</g>
<g font-size="1.7">
<text x="216.3" y="234.2">Podium Engineering Srl</text>
<text x="216.3" y="236.3">Via Carlo Viola 65 – 11026 - Pont Saint Martin (AO)-Italy</text>
<text x="388.7" y="279.7">EXTERNAL</text>
<text x="389.3" y="281.7">THREADS</text>
<text x="385.6" y="283.8">Metric/Imperia</text>
<text x="388.8" y="286.4">INTERNAL</text>
<text x="392.4" y="285.9">l</text>
<text x="385.7" y="290.5">Metric/Imperia</text>
<text x="389.3" y="288.5">THREADS</text>
<text x="392.4" y="292.6">l</text>
</g>
</svg>
